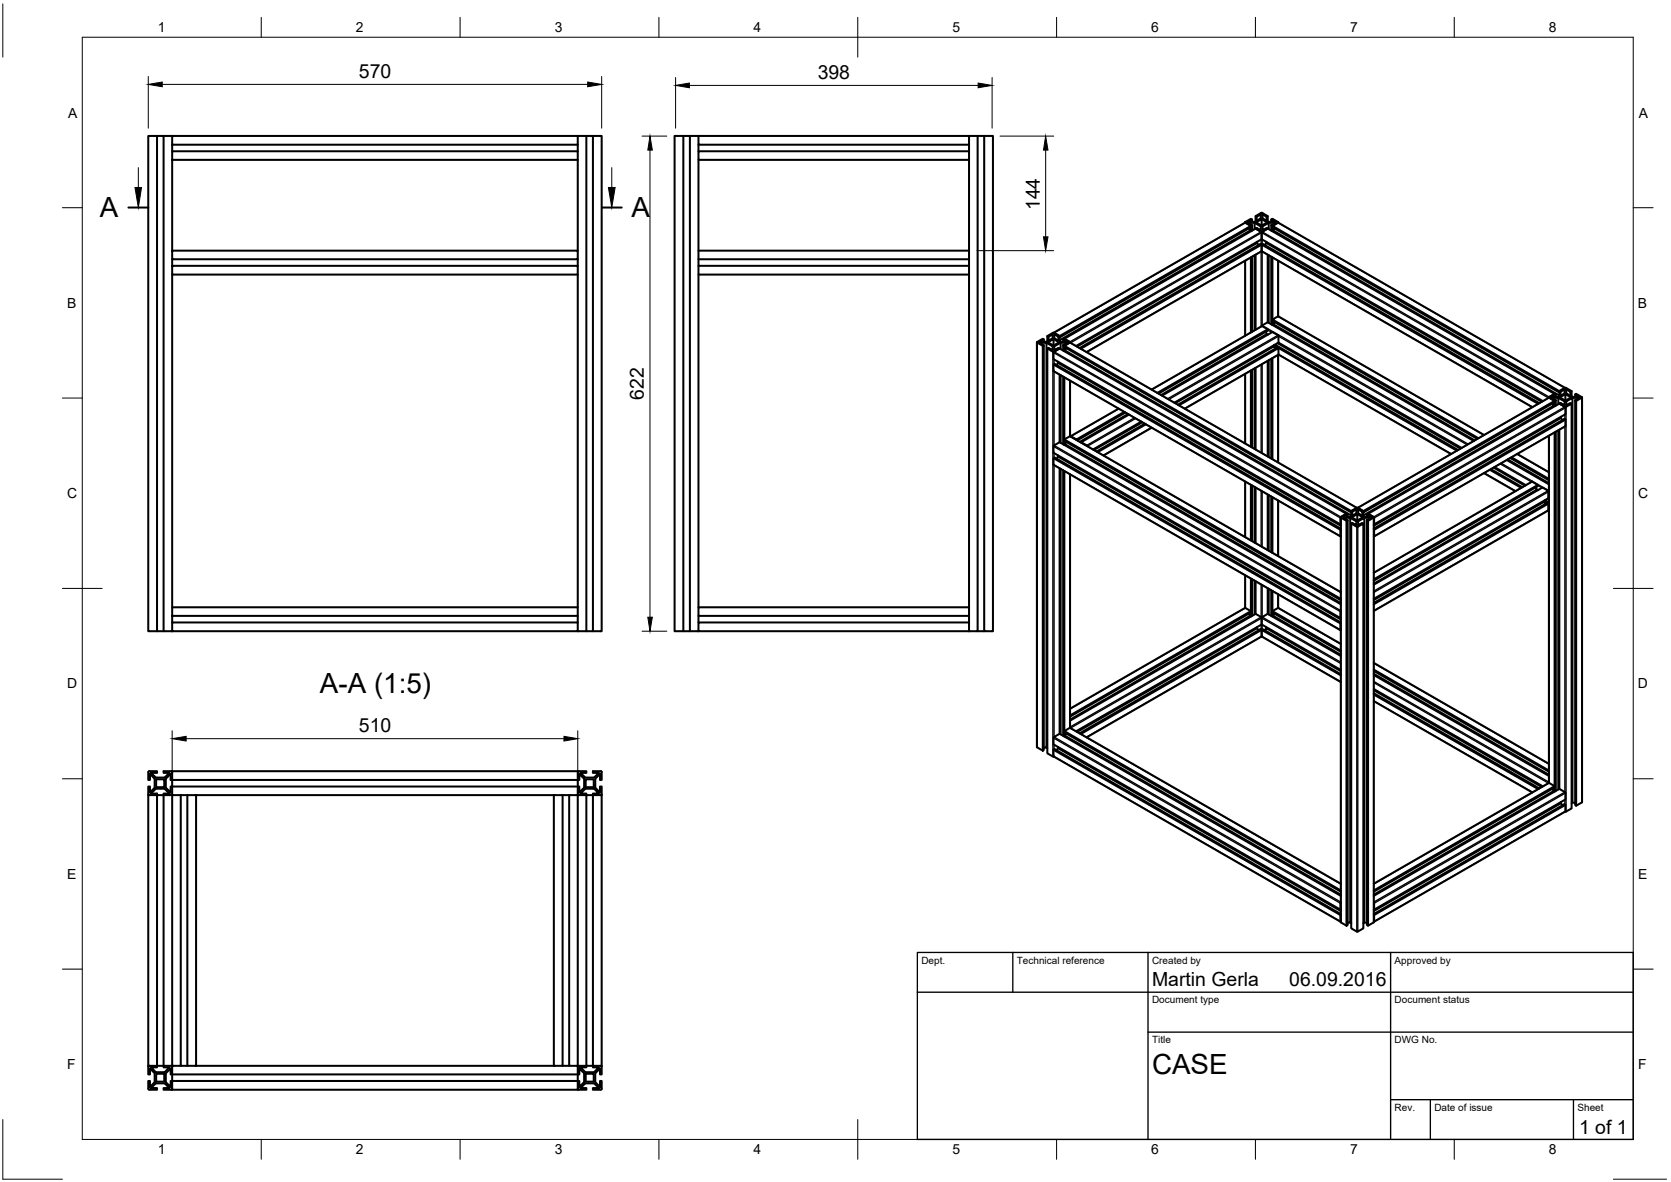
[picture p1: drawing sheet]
<svg xmlns="http://www.w3.org/2000/svg" width="420mm" height="297mm" viewBox="0 0 420 297" stroke-linecap="round" stroke-linejoin="round" font-family="sans-serif">
<!-- layer: Visible -->
<g fill="none" stroke="#000" stroke-width=".51">
<path d="M37.3 34.2h2.2v124.4h-2.2zM39.5 34.2h1.6v124.4h2.2M41.1 34.2h2.2M43.3 34.2h102v2.2h-102zM43.3 38h102v2.2h-102zM43.3 36.4v1.6M145.3 34.2h2.1v124.4h-2.1M145.3 36.4v1.6M147.4 34.2h1.7v124.4h2.2v-124.4h-2.2M169.6 34.2h2.2v124.4h-2.2zM171.8 34.2h1.7v124.4h2.1M173.5 34.2h2.1"/>
<path d="M175.6 34.2h68.1v2.2h-68.1zM175.6 38h68.1v2.2h-68.1zM175.6 36.4v1.6M243.7 34.2h2.1v124.4h-2.1M243.7 36.4v1.6M245.8 34.2h1.7v124.4h2.2v-124.4h-2.2M43.3 40.2v22.8M145.3 40.2v22.8M175.6 40.2v112.4M243.7 40.2v112.4M313.1 55.9h.1M313.1 55.8v.1l-48.1 27.7"/>
<path d="M314.3 58l-47.9 27.5M314.8 56.6l-.3 .2v1.3l-.5-.7M314.8 56.6l-1-.6h1.7l1.5 .9v1l-1-.6-.3 .1M314.8 55.2l-.3-.2-1.4 .8M314.8 56.6v1.4M315.5 56v1.6M315.7 54.3l.3 .2v1M315.7 57.4l1.6 1.1M315.7 57.4l-48.1 27.7M316 54.5l1-.6v1l-1.5 .9h-1.7l1-.6v.6M317.1 58.2h.3M317.2 55.1l1.4 .8-1.4 .8-1.4-.8 1.4-.8v1.6"/>
<path d="M317.2 58.5v1.6l70.7 40.7M317.2 58.5v1.6l-46.6 26.9M317.4 58.3l1.4-.9 72.1 41.6-1.4 .8M317.4 58.2l-.2 .3M318.5 54.5l.3-.2v1.3M318.8 54.3l-1.7-.8-1.4 .8v1.3M319 56v1.6M319.6 56.6l1.1-.6h-1.7l-1.6 .9v1l1.1-.6 .3 .1-1.4 .9M319.6 55.8v-.6l.3-.2 1.4 .8M319.6 55.2l1.1 .6h-1.7l-1.6-.9v-1l1.1 .6v1M319.6 56.6v1.4M319.6 56.6l.3 .2"/>
<path d="M319.9 58.1l.3-.1 71.9 41.4M319.9 56.8l72.2 41.5v.3l-72.2-41.5zM319.9 56.8v1.3M320.4 57.4l-.2 .6M321.3 56l-1.4 .8M321.4 55.8v.1M321.4 55.9l72.2 41.6M321.5 55.9l-.1 .1M43.3 66.8h102v2.2h-102zM43.3 63h102v2.2h-102zM43.3 65.2v1.6M43.3 69v83.6"/>
<path d="M145.3 65.2v1.6M145.3 69v83.6M175.6 63h68.1M175.6 65.2h68.1M175.6 66.8h68.1M175.6 69h68.1M313.1 65.5v18.9M314.5 64.7v18.8M314.8 64.5v18.9M315.5 64.1v18.9M315.7 64v18.8M316.1 60.7l.3 .9"/>
<path d="M316.1 61l-45.3 26.1M317.2 63.2l-44 25.3M317.2 63.1v-1.6l-.3-.2-45.4 26.2M317.2 63.1v-1.6l69.5 40M317.2 63l.1 .1M317.3 63l-.1 .1M317.3 63.2l68 39.1M318 61.6l.4-.6 69.3 40M318.4 60.7v.3M318.8 64v17M319 64.1v17M319.6 64.5v17"/>
<path d="M319.9 64.7v16.9M321.4 65.5v14l51.8 29.8M321.5 79.5l-1.6 .8 51.8 29.8M260.7 86v101.7M260.8 86.1l1.4 .8M262.2 86.9l.3-.2v101.8l-.3 .1zM262.5 86.7l-1.1-.6h1.7v101.8h-.6M262.5 85.3l-.3-.2-1.4 1M263.1 86.1l1.6 .9v1l-1.1-.6-.3 .2v101.7l1.7 .8M263.3 87.6l1.8 .8-.2 1.9 72.1 41.5M263.3 84.5l.3 .1v1M263.6 84.6l1.1-.6v1l-1.6 .9h-1.7l1.1-.6v.6"/>
<path d="M264.9 85.2l1.4 .8-1.4 .8-1.4-.8 1.4-.8v1.6M264.9 91.6l72.1 41.5M265 83.7l1.4 .8 48.1-27.7-1.4-.8 1.4 .8v.3l-48.1 27.7v-.3zM265.1 83.6l-1.8 .9v1.3M266 90.9l-.3 .8M266 91.2l71.1 40.9M266.1 84.6l.3-.1v1.3M266.4 94.1v17M266.7 86.1v1.6M266.7 94.3v17M267.3 86.7l1.1-.6h-1.7l-1.6 .9v1l1-.6 .3 .2-1.4 .8 1.4-.8 72.2 41.5-1.4 .8M267.3 85.3l1.1 .6h-1.7l-1.6-.9v-1l1 .6v1"/>
<path d="M267.3 86.7v1.4M267.3 94.7v16.9M267.3 86.7l.3 .2M267.6 86.9l72.2 41.5 .2 .2v1M267.6 85.1l-.3 .2v.6M267.6 86.9v1.3l.5-.7M267.6 94.8v17M267.6 85.1l1.4 .8M267.8 88.1l72 41.4M269 86.1l-1.4 .8v.3l72.2 41.6v-.4l1.4-.8M269 86.1l-1.4 .8M269 85.9l.1 .2"/>
<path d="M269 85.9v.2M269.1 86v.1M269.1 95.7v13.9M269.1 86.1h-.1M269.1 86.1l72.1 41.5M271.8 87.6l45.7-26.3 69.5 40M291 98.7l27.8-15.9v.3l-27.5 15.8M313.1 94v17.4M314.5 93.1v19.2M314.8 93v19.4M315.5 92.6v20.2M315.7 92.5v20.4"/>
<path d="M317.3 82l-27.7 15.9M317.3 81.9l1.5 .9M318.2 83.4l.3 .5M318.8 81l-1.5 .9M318.8 90.7v24M318.8 81l51.7 29.8M318.8 84.1l-.3-.2-26.5 15.4M319 90.6v24.3M319.6 90.2v25M319.9 80.3v.3l51.5 29.7M319.9 90v25.4M320.2 81.5l-.3 .2"/>
<path d="M320.3 86.8l46 26.4M320.3 86.7v.3M320.4 80.9l-.2 .6 50.6 29.2M320.6 86.6l46 26.5M320.7 87.6l-.4-.6-24.8 14.3M321.2 86.2l46 26.5M321.5 86.1v-1.8l-1.6-.9-27.7 16M321.5 87.5l-.3-.2-25 14.4M321.5 86.1l46 26.5M321.5 86.1l-26.2 15.1M389.5 99.9h.1M389.5 99.9l1.4 .9"/>
<path d="M389.6 99.8v.1M389.6 99.8l-48.2 27.8M391.2 99.1l-.3-.1-1.4 .8M391.8 100v1.6M392.1 98.3l.3 .2v.9M392.4 98.5l1-.6v.9l-1.6 .9h-1.7l1.1-.6v.6M393.5 97.5l-1.4 .8v1.3M393.5 97.5l-1.4 .8M393.5 97.5l1.7 .8M393.6 99.1l1.4 .8-1.4 .8-1.4-.8 1.4-.8v1.6M394.9 98.5l.3-.2v1.3M395.4 100h1.7l-1 .6v101.7l.2 .2v-101.7l-.2-.2"/>
<path d="M396.1 99.7v-.6l.2-.1 1.5 .8-1.5 1M396.1 99.1l1 .6h-1.7l-1.6-.9v-.9l1.1 .6v.9M397.8 99.9v101.7l-1.5 .9M264.9 112.2v1.6l72.1 41.5M264.9 115.1l72.1 41.6M265 116.8l72.1 41.6M265 116.8l-.1-1.7 .3-.1 71.9 41.4M265.1 111.9l-.2 .3M266 114.4l-.3 .9M266 114.7l71.1 41M266.4 117.7v66.7M266.4 111.1l-1.4 .8"/>
<path d="M266.4 111.1l70.7 40.7M266.7 117.9v66.6M267.3 118.2v66.7M267.6 118.4v66.6l.5-.6M267.6 110.4l69.5 40.1M267.8 111.6l69.3 40M268.1 111.1l-.5 .7M269.1 119.2v63.7M270.7 110.4v.1M273.3 111.9l.1 .2M281.2 102.7l-12 7 1.5 .7 12-6.9M283 103.7l-12.1 7"/>
<path d="M283.6 104.1l-12.1 6.9M283.9 104.2l-12 7M287 106l-12.1 6.9M287.2 106.1l-12.1 7M287.9 106.5l-12.2 7M288.1 106.6l-12.1 7M289.6 107.5l-12.1 7M296.4 101.9l25.1-14.4v1.6l43.3 25M297.9 102.7l23.5-13.5v27M373.2 118.9l7.8 4.5M374.6 118.1l7.9 4.5M374.9 117.9l7.9 4.5"/>
<path d="M375.6 117.5l7.8 4.5M375.8 117.4l7.9 4.5M378.9 115.6l10.6 6.1M379.1 115.5l10.4 5.9M379.8 115.1l9.7 5.6M380.1 114.9l9.4 5.5M381.5 114.1l8 4.6M389.5 109.5v87.2l1.4 .9M390.4 101.4l.3 .5-47.9 27.6M390.7 101.9l.2 .2M390.9 108.7v90.2M391.2 100.6l-.3 .2v1.3"/>
<path d="M391.2 100.6l-1.1-.6h1.7l1.6 .9v1l-1-.6-.3 .1M391.2 100.6v1.3M391.2 108.5v90.3M391.8 108.2v90.2M392.1 101.4l-48.1 27.7 1.4 .8-1.4-.8-.3 .2v.6M392.1 108v90.2M392.1 101.4l1.4 .8M392.5 104.7v.3l-47.1 27.1M392.5 105l.3 .6M393.5 102.2l1.7-.8v101.8l-1.4 .8M393.5 102.2l.1 1.9-48.1 27.7v-1.6M393.6 107.1l-48.1 27.6"/>
<path d="M393.6 105.5v1.6M395.2 101.4l-.3-.1-1.1 .6v-1l1.6-.9v101.7l-.2 .1M313.1 121v14M314.5 121.8v14M314.8 122v14M315.5 122.4v14M315.7 122.5v14M318.8 124.3v14M319 124.4v14M319.6 124.8v14M319.9 125v13.9M321.4 125.8v13.9"/>
<path d="M337 130.2l.1 1.5M337.1 134.7v.1M337.1 130l.1 101.8M337.1 133.1l-.1 1.6M337.1 132.8l-71.9-41.4-.3 .2 .1 1.7 72.1 41.5M337.2 130.1l1.4 .8M337.2 129.9v.2M337.2 129.9l-.1 .2M338.6 130.9l.3-.2v101.8l-.3 .1zM338.9 130.7l-1.1-.6h1.7v101.8h-.6M338.9 129.3l-.3-.2-1.4 .8M339.5 130.1l1.6 .9v1l-1.1-.6-.2 .2v101.7l1.4 .8h.2"/>
<path d="M339.8 131.6l1.4 .8M340 128.6l1.1-.6v1l-1.6 .9h-1.7l1.1-.6v.6M341.2 127.6l-1.4 .8v1.4M341.2 132.3h.2M341.2 127.6h.2M341.3 129.2l1.4 .8-1.4 .8-1.4-.8 1.4-.8v1.6M341.4 132.4l1.4-.8v101.7l-1.4 .8M341.4 127.6l1.4 .8M342.5 128.6l.3-.2v1.4M342.8 131.6l-.3-.2-1 .6v-1l1.6-.9v101.8l-.3 .1M342.8 128.4l48.1-27.6v.3l-48.1 27.7zM343.1 130.1h1.6l-1 .6v101.8l.3 .1v-101.7l-.3-.2"/>
<path d="M343.7 129.3l1 .6h-1.6l-1.6-.9v-1l1 .6v1M345.4 130.1l-1.4 .8M345.4 130.1v-.2l.1 .2M345.4 132.8l47.9-27.5 .3 .2-48.2 27.6M345.4 130v101.7M345.4 131.7l.1 .1M345.5 133.1v1.6M385.3 121.1l1.4 .8-41.3 23.7M385.3 121l-39.9 22.9M386.2 122.5l.2 .6-41 23.6M386.4 123.1l.3 .1M386.7 121.9v.3l-41.3 23.7"/>
<path d="M388.2 125.9l1.2 .6v1.6M388.2 125.9v.2l-42.8 24.7M388.2 126.1l.4 .6M388.5 125.7l1 .6M389.1 125.3l.4 .2M389.3 128.3l-43.9 25.2M389.4 128.2h.1M389.4 128.2v.1M389.5 125.1l-.1-1.5v1.6l-44 25.3M389.5 126.5l-.1 1.6M389.5 123.4l-.1 .1-1.6-1-42.4 24.4M39.5 158.6h1.6"/>
<path d="M43.3 152.6h102v2.2h-102zM43.3 156.4h102v2.2h-102zM43.3 154.8v1.6M145.3 154.8v1.6M147.4 158.6h1.7M171.8 158.6h1.7M175.6 152.6h68.1v2.2h-68.1zM175.6 156.4h68.1v2.2h-68.1zM175.6 154.8v1.6M243.7 154.8v1.6M245.8 158.6h1.7M313.1 144.6v8.2l1.4 .8v.3l-45.4 26.2"/>
<path d="M313.1 152.8l-44 25.3M314.3 154.8l-45.2 26M314.5 145.4l.1 9.5-.6-.7M314.5 153.6l-45.4 26.2M314.8 145.6v9.2M315.5 145.9v8.5M315.7 154.3l1.6 1 1.5-1M315.7 146.1v8.2M315.7 154.3l-46.6 26.8M316.1 157.6l.3 .8M316.1 157.9l-45.3 26M317.2 160h.1"/>
<path d="M317.2 160l-44 25.3M317.2 160l19.9 11.4M317.2 155.3v1.6M317.2 156.9l-46.6 26.9M317.2 156.9l19.9 11.5M318 158.4l.4-.5 18.7 10.8M318.4 157.6v.3M318.8 147.8v6.5M318.8 154.3l18.3 10.5M319 148v6.4M319.6 148.4v6.4M319.9 154.9l.3-.1 16.9 9.7"/>
<path d="M319.9 148.5v6.4M320.4 154.2l-.2 .6M321.4 149.4v3.4l15.7 9M321.5 152.8l-1.6 .8M337.1 148.7h.1M337.1 156.6v1.8M337.1 148.8l-68-39.2-1.5 .8v.4l69.5 40M337.1 153.5v1.8M345.4 151.5l43.7-25.1 .3 .1-44 25.3M337.1 169.7l-19.9-11.4v1.6v-1.6l-.3-.2-45.4 26.2M337.1 163.5l-17.2-9.9v.3l17.2 9.9M337.1 169.4l-19.6-11.3-45.7 26.3"/>
<path d="M345.4 169.6l44.1 25.4M345.4 169.3l44.1 25.4M345.4 168.6l44.1 25.3M345.4 168.3l44.1 25.3M345.4 174.5l41.3 23.8M345.4 174.2l41.6 23.9M345.4 173.4l42.3 24.4M345.4 173.1l42.5 24.5M345.4 166.6l44.1 25.3M345.4 176.2l39.9 22.9M37.3 199.8h3.8v68.4h1.5l-1.2 1.3h-2.2l-1.2-1.3h1.5v-.4h-2.2zM37.3 194v2h.4v-1.5l1.2 1.2v2.3l-1.2 1.1v-1.4h-.4v1.9"/>
<path d="M37.3 199.6l.2 .2M37.5 193.8h2v.4h-1.5l1.2 1.2h2.2l1.2-1.2h-1.5v-.4h2M37.5 193.8l-.2 .2M39.3 195.8h2v2h-2zM43.1 193.8l.2 .2M43.3 196h102v1.7h-102zM43.3 199.8h3.8M43.3 194v-.2h102v2.2h.4v-1.5l1.2 1.2v2.3l-1.2 1.1v-1.4h-.4v2.1M43.3 199.6v.2M43.3 199.8h-2.2v-.4h1.5l-1.2-1.2h-2.2l-1.2 1.2h1.5v68.4h3.8M43.3 194v2h-.4v-1.5l-1.2 1.2v2.3l1.2 1.1v-1.4h.4M43.3 199.6l-.2 .2"/>
<path d="M43.3 197.7v1.9M43.3 199.8v68M45.5 199.8v68h-2.2M49.3 199.8h-2.2v68h2.2M49.3 199.8h90M49.3 199.8v68M139.3 199.8h3.8M139.3 199.8v68M141.5 199.8v68h-2.2M145.3 199.8h-2.2v68h2.2M145.3 199.8h2.1v-.4h-1.4l1.2-1.2h2.2l1.2 1.2h-1.5v.4h2.2v68h-2.2M145.3 199.8v68"/>
<path d="M145.3 199.6l.2 .2M145.5 193.8h1.9v.4h-1.4l1.2 1.2h2.2l1.2-1.2h-1.5v-.4h2M145.5 193.8l-.2 .2M147.3 195.8h2v2h-2zM147.4 199.8h1.7v68h-1.7zM151.1 193.8l.2 .2v2h-.4v-1.5l-1.2 1.2v2.3l1.2 1.1v-1.4h.4v1.9l-.2 .2M260.8 187.7l1.4 .9M263.1 187.9l.2 .1M264.9 188.4l72.1 41.6M265.1 185.2l-.2 1.9 72.1 41.5M266 187.7l-.3 .9M266 188l71.1 40.9"/>
<path d="M266.4 184.4l-1.4 .8M266.4 184.4l70.7 40.7M267.6 183.7l69.5 40.1M267.8 184.9l69.3 39.9M269 182.8l.1 .1M269.1 182.9l-1.5 .8v.4l69.5 40M269.1 182.9l68 39.2M389.5 196.6l-44.1 25.5M390.4 198.2l.3 .6-45.3 26M390.7 198.8l.2 .1M392.1 198.2l-46.7 26.9M392.1 198.2l1.4 .9"/>
<path d="M393.5 199l.1 .3M393.6 199.3v1.6l-48.1 27.7v-1.6M392.5 201.5v.3l-47.1 27.1M392.5 201.8l.3 .6M393.6 202.3v1.6M393.8 203.9l-48.3 27.7v-.1M395.4 201.7h.7M337.1 231.5v.1M337.1 229.9l-.1 1.7M337.1 229.7l-71.9-41.4-.3 .1 .1 1.7 72.1 41.5M337.1 226.8v1.8M337.2 231.8l1.4 .8"/>
<path d="M339.5 231.9l.3 .1M343.1 231.9h.6M345.4 231.8l-1.4 .8M345.4 223.8l45.5-26.2v.3l-45.5 26.2M345.4 229.7l47.9-27.6 .3 .2-48.2 27.6M345.4 228.6h.1M345.5 226.8v.2M345.5 231.7l-.1 .1M345.5 230v1.6M37.3 268.1v1.9h.4v-1.5l1.2 1.2v2.2l-1.2 1.3v-1.5h-.4v1.9M37.3 273.6l.2 .2M37.5 273.9h2v-.5h-1.5l1.2-1.2h2.2l1.2 1.2h-1.5v.5h2"/>
<path d="M37.5 267.8l-.2 .2M39.3 269.8h2v2h-2zM43.1 267.8l.2 .2M43.3 270h102v1.7h-102zM43.3 268.1v1.9h-.4v-1.5l-1.2 1.2v2.2l1.2 1.3v-1.5h.4v1.9M43.3 267.8v.3M43.3 273.6l-.2 .2M45.5 267.8h1.6M49.3 267.8h90M141.5 267.8h1.6M145.3 267.8v2.2h.4v-1.5l1.2 1.2v2.2l-1.2 1.3v-1.5h-.4v2.2h-102v-.3M145.3 267.8h2.1v.4h-1.4l1.2 1.3h2.2l1.2-1.3h-1.5v-.4"/>
<path d="M145.3 273.6l.2 .2M145.5 273.9h1.9v-.5h-1.4l1.2-1.2h2.2l1.2 1.2h-1.5v.5h2M145.5 267.8l-.2 .2M147.3 269.8h2v2h-2zM151.1 267.8l.2 .3v1.9h-.4v-1.5l-1.2 1.2v2.2l1.2 1.3v-1.5h.4v1.9l-.2 .2"/>
</g>
<!-- layer: Visible Narrow -->
<g fill="none" stroke="#000" stroke-width=".34">
<path d="M313.1 56l-48.1 27.7M317.1 58.3l-48.1 27.6M317.4 58.3l72.1 41.5M321.3 56l72.2 41.5M313.1 65.5v18.8M317.1 60.2v1.2M317.1 63.2v18.8M317.4 60.2v1.2M317.4 63.2v18.6l51.7 29.8M321.3 65.5v14l51.8 29.8M260.8 86.1v101.7M264.7 88.4v101.7"/>
<path d="M264.9 88.6l72.1 41.6M264.9 93.2l72.1 41.5M265 90.3v1.2M265 93.3v18.6l72.1 41.6M265 88.4l72.2 41.5M269 95.6v14l68.1 39.3M269 86.1l72.2 41.5M269.2 86.1l48-27.6 72.1 41.5M273.2 88.4l44-25.3 68.1 39.2M313.1 93.9v17.6M317.1 91.7v22M317.4 91.5v22.4"/>
<path d="M317.4 82l-27.8 15.9M318.8 82.9l1 .6M321.3 89.2v27M321.3 84.2l-27.7 16M389.5 99.9l-48.1 27.7M397.7 99.9v101.8M264.9 112.2l72.1 41.5M264.9 116.8l72.1 41.5M265 113.9v1.2M265 116.9v68.3l72.1 41.5M269 119.2v63.7l68.1 39.3M281.3 102.7l-12 6.9"/>
<path d="M285.3 105l-12.1 6.9M285.6 105.2l-12.2 6.9M289.5 107.4l-12.1 7M293.9 100.4l27.6-15.9 47.4 27.3M297.8 102.7l23.7-13.6 43.4 24.9M373.2 118.9l7.9 4.5M377.2 116.6l7.9 4.5M377.5 116.4l12 6.9M381.5 114.1l8 4.6M389.5 109.5v87.3l-44.1 25.4M393.5 104.2v1.2M393.5 107.2v91.9l-48.1 27.6"/>
<path d="M393.5 102.2l-48.1 27.7M393.6 102.5l-48.1 27.7M393.6 107.1l-48.1 27.6M393.8 102.2v101.8M313.1 121v14M317.1 123.3v14M317.4 123.5v14M321.3 125.8v13.9M337.2 130.1v101.7M341.2 132.4v101.7M341.4 132.4v101.7M345.4 130.1v101.7"/>
<path d="M385.3 121.1l-39.9 22.9M386.7 122l1 .6M389.2 123.3l-43.8 25.2M389.4 123.6l-44 25.3M389.4 128.1l-44 25.4M313.1 144.6v8.2l-44 25.4M317.1 146.9v8.2l-48 27.6M317.1 157v1.2M317.4 147.1v8l19.7 11.3M317.4 157v1.2M321.3 149.3v3.5l15.8 9.1M337.1 171.3l-19.9-11.4-44 25.4"/>
<path d="M337.1 166.8l-19.9-11.5-48 27.7M345.4 166.7l44.1 25.3M345.4 176.1l39.9 23M345.4 171.5l43.9 25.3M345.4 171.2l44.1 25.4M264.9 185.5l72.1 41.5M264.9 190l72.1 41.6M265 187.2v1.1M393.6 199.3l-48.1 27.7M393.5 201v1.2M393.6 203.9l-48.1 27.7"/>
</g>
<!-- layer: Border -->
<g fill="none" stroke="#000" stroke-width=".25">
<path d="M.7 1v13.4M20.7 9.4h390v276.9h-390zM65.7 4.4v5M115.7 4.4v5M165.7 4.4v5M215.7 4.4v10M265.7 4.4v5M315.7 4.4v5M365.7 4.4v5M15.7 52.2h5M410.7 52.2h5M15.7 100h5"/>
<path d="M410.7 100h5M15.7 147.9h10M405.7 147.9h10M15.7 195.7h5M410.7 195.7h5M15.7 243.5h5M410.7 243.5h5M.7 281.3v15h15M65.7 286.3v5M115.7 286.3v5M165.7 286.3v5M215.7 281.3v10"/>
<path d="M265.7 286.3v5M315.7 286.3v5M365.7 286.3v5M405.7 296.3h13.3"/>
</g>
<!-- layer: TitleBlock -->
<path d="M230.7 239.4h180v46.9h-180zM254.7 239.4v9.9M288.7 239.4v46.9M349.7 239.4v46.9M230.7 249.3h180M288.7 259.4h122M349.7 276.4h61M359.6 276.4v9.9M395.6 276.4v9.9" fill="none" stroke="#000" stroke-width=".34"/>
<!-- layer: Dimensions -->
<g fill="none" stroke="#000" stroke-width=".25">
<path d="M37.3 19.2v13M151.3 19.2v13M169.9 19.5v12.7M249.5 19.5v12.7M40.8 21.2h107M161.4 34.2h6.3M163.4 37.7v117.4M173.3 21.5h72.6M251.4 34.2h13.6M262.9 37.7v21.8M245.6 63h19.4M161.4 158.6h6.3"/>
<path d="M43.3 183.6v14.2M46.8 185.6h95M145.3 183.6v14.2"/>
</g>
<path d="M37.3 21.2l3.5-.6v1.2zM147.8 20.6l3.5 .6-3.5 .6zM163.4 34.2l.6 3.5h-1.1zM169.9 21.5l3.4-.6v1.2zM245.9 20.9l3.6 .6-3.6 .6zM262.9 34.2l.6 3.5h-1.1zM262.4 59.5h1.1l-.6 3.5zM162.9 155.1h1.1l-.6 3.5zM43.3 185.6l3.5-.6v1.2zM141.8 185l3.5 .6-3.5 .6z" fill="#000" stroke="#000" stroke-width=".25"/>
<!-- layer: Hatching -->
<g fill="none" stroke="#000" stroke-width=".25">
<path d="M39 195.2l-.3 .3M39.2 199.4l-.4 .5M40.8 197.8l-.4 .4M41.7 197l-.4 .4M43.3 195.4l-.4 .4M145.7 197.7l-.4 .6M147 195.3l-.2 .4M149.2 197.8l-.2 .4M149.7 197l-.4 .7M151.3 194.2l-.4 .7M38.9 271.7l.5 .5M41.1 269.5l.6 .5"/>
<path d="M145.5 267.8l.7 1.3M146.9 270.2l.4 .7M147.8 271.8l.3 .4M149.2 267.8l.2 .4M149.8 269l.3 .4"/>
</g>
<!-- layer: Annotations -->
<path d="M32.3 52.2h5M151.3 52.2h5" fill="none" stroke="#000" stroke-width=".51"/>
<path d="M34.8 42.1v5M153.8 42.1v5" fill="none" stroke="#000" stroke-width=".25"/>
<path d="M33.9 47.1h1.7l-.8 5.1zM153 47.1h1.7l-.9 5.1z" fill="#000" stroke="#000" stroke-width=".25"/>
<g font-size="7">
<text x="25.1" y="54.7">A</text>
<text x="158.8" y="54.7">A</text>
<text x="80.4" y="174.1">A-A (1:5)</text>
<text x="289.7" y="269.9">CASE</text>
</g>
<g font-size="4.9">
<text x="90.2" y="19.6">570</text>
<text x="205.6" y="19.9">398</text>
<text x="261.4" y="52.8" transform="rotate(-90 261.4 52.8)">144</text>
<text x="161.9" y="100.5" transform="rotate(-90 161.9 100.5)">622</text>
<text x="90.2" y="184.1">510</text>
<text x="289.7" y="247.9">Martin Gerla</text>
<text x="324.2" y="247.9">06.09.2016</text>
<text x="397" y="285">1 of 1</text>
</g>
<g font-size="3.5">
<text x="39.7" y="8.1">1</text>
<text x="89.5" y="8.1">2</text>
<text x="139.5" y="8.1">3</text>
<text x="189.4" y="8.1">4</text>
<text x="239.5" y="8.1">5</text>
<text x="289.4" y="8.1">6</text>
<text x="339.5" y="8.1">7</text>
<text x="389.5" y="8.1">8</text>
<text x="17.1" y="29.5">A</text>
<text x="412.1" y="29.5">A</text>
<text x="16.9" y="77.3">B</text>
<text x="411.8" y="77.3">B</text>
<text x="16.9" y="125.2">C</text>
<text x="411.9" y="125.2">C</text>
<text x="16.9" y="173">D</text>
<text x="411.8" y="173">D</text>
<text x="16.9" y="220.9">E</text>
<text x="411.9" y="220.9">E</text>
<text x="16.9" y="268.7">F</text>
<text x="411.9" y="268.7">F</text>
<text x="39.7" y="290.1">1</text>
<text x="89.5" y="290.1">2</text>
<text x="139.5" y="290.1">3</text>
<text x="189.4" y="290.1">4</text>
<text x="239.5" y="290.1">5</text>
<text x="289.4" y="290.1">6</text>
<text x="339.5" y="290.1">7</text>
<text x="389.5" y="290.1">8</text>
</g>
<g font-size="2.5">
<text x="231.7" y="242.1">Dept.</text>
<text x="255.7" y="242.1">Technical reference</text>
<text x="289.7" y="242.1">Created by</text>
<text x="350.7" y="242.1">Approved by</text>
<text x="289.7" y="252.1">Document type</text>
<text x="350.7" y="252.1">Document status</text>
<text x="289.7" y="262.2">Title</text>
<text x="350.7" y="262.2">DWG No.</text>
<text x="350.7" y="279.1">Rev.</text>
<text x="360.7" y="279.1">Date of issue</text>
<text x="396.6" y="279.1">Sheet</text>
</g>
</svg>
